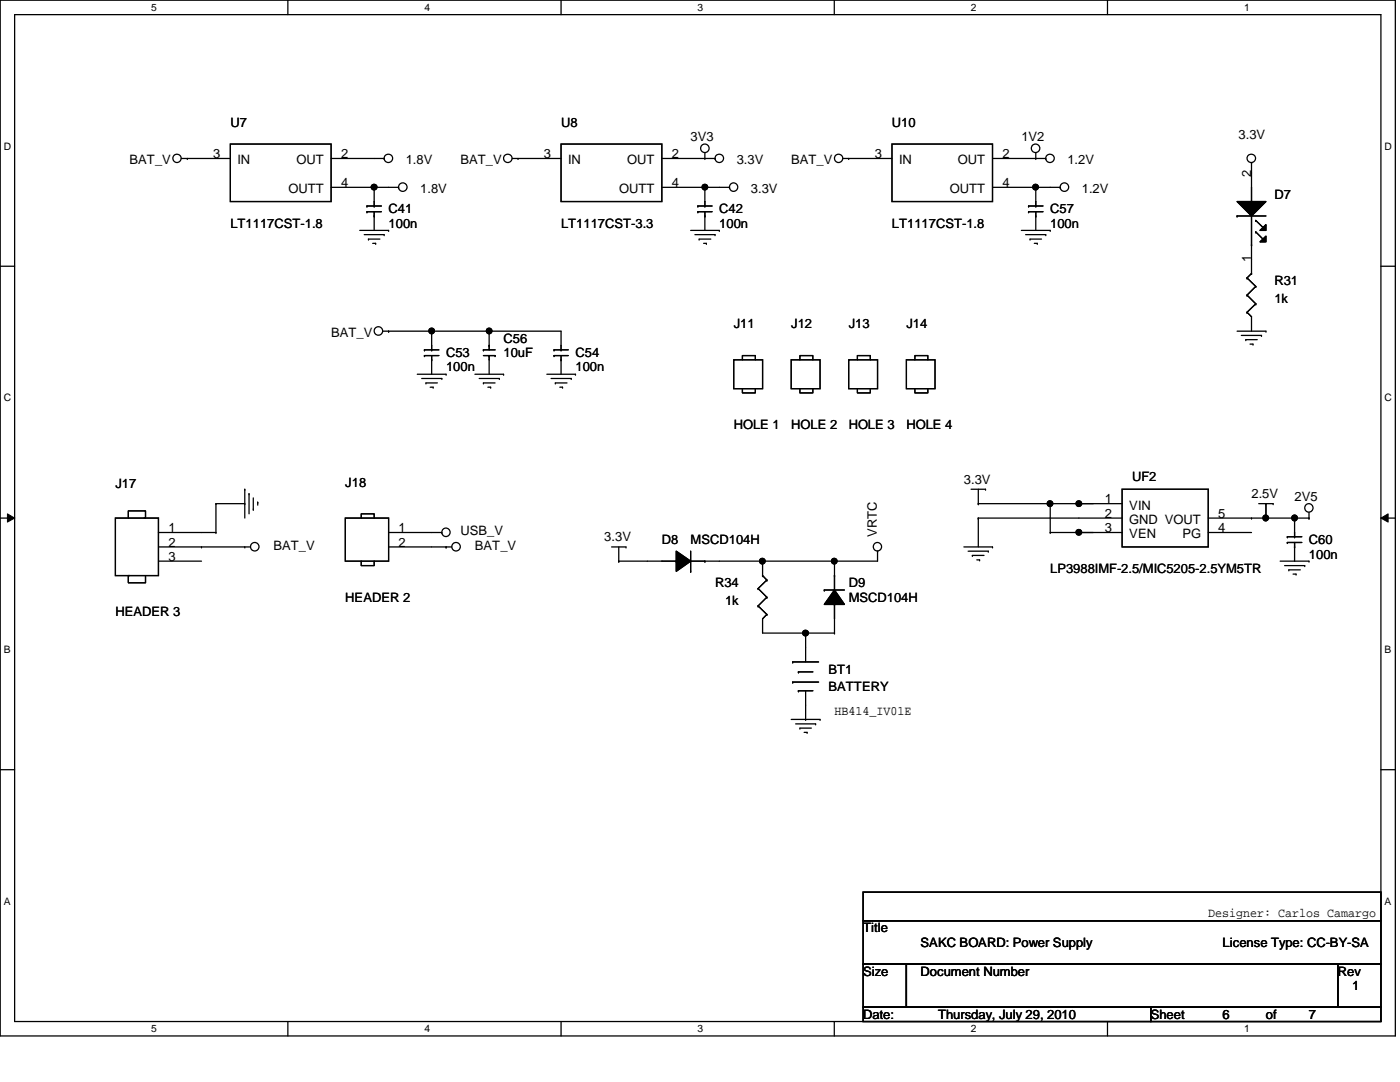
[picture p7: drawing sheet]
<svg xmlns="http://www.w3.org/2000/svg" width="279mm" height="216mm" viewBox="0 0 279 216" stroke-linecap="round" stroke-linejoin="round" font-family="sans-serif">
<path d="M0 0h278.5v206.7h-278.5zM2.9 2.9h272.7v200.9h-272.7z" fill="none" stroke="#000" stroke-width=".25"/>
<g fill="#fff">
<path d="M30.2 .3h1.1v2.3h-1.1z"/>
<path d="M30.2 204.1h1.1v2.3h-1.1z"/>
</g>
<path d="M57.4 0v2.9M57.4 203.8v2.9" fill="none" stroke="#000" stroke-width=".25"/>
<g fill="#fff">
<path d="M84.7 .3h1.1v2.3h-1.1z"/>
<path d="M84.7 204.1h1.1v2.3h-1.1z"/>
</g>
<path d="M112 0v2.9M112 203.8v2.9" fill="none" stroke="#000" stroke-width=".25"/>
<g fill="#fff">
<path d="M139.2 .3h1.1v2.3h-1.1z"/>
<path d="M139.2 204.1h1.1v2.3h-1.1z"/>
</g>
<path d="M166.5 0v2.9M166.5 203.8v2.9" fill="none" stroke="#000" stroke-width=".25"/>
<g fill="#fff">
<path d="M193.8 .3h1.1v2.3h-1.1z"/>
<path d="M193.8 204.1h1.1v2.3h-1.1z"/>
</g>
<path d="M221 0v2.9M221 203.8v2.9" fill="none" stroke="#000" stroke-width=".25"/>
<g fill="#fff">
<path d="M248.3 .3h1.1v2.3h-1.1z"/>
<path d="M248.3 204.1h1.1v2.3h-1.1z"/>
<path d="M.8 28h1.4v2.3h-1.4z"/>
<path d="M276.3 28h1.4v2.3h-1.4z"/>
<path d="M.8 78.2h1.4v2.3h-1.4z"/>
<path d="M276.3 78.2h1.4v2.3h-1.4z"/>
</g>
<path d="M0 53.1h2.9M275.6 53.1h2.9" fill="none" stroke="#000" stroke-width=".25"/>
<g fill="#fff">
<path d="M.8 128.5h1.3v2.2h-1.3z"/>
<path d="M276.3 128.5h1.3v2.2h-1.3z"/>
</g>
<path d="M0 103.4h2.9M275.6 103.4h2.9" fill="none" stroke="#000" stroke-width=".25"/>
<path d="M1.5 102.5l1.4 .9-1.4 .8zM275.6 103.4l1.4-.9v1.7z" fill="#000"/>
<path d="M1.5 102.5l1.4 .9-1.4 .8zM275.6 103.4l1.4-.9v1.7z" fill="none" stroke="#000" stroke-width=".2"/>
<g fill="#fff">
<path d="M.8 178.7h1.3v2.2h-1.3z"/>
<path d="M276.3 178.7h1.3v2.2h-1.3z"/>
</g>
<g fill="none" stroke="#000" stroke-width=".25">
<path d="M36.2 31.6h9.8M37.4 31.6h.1M46 28.7h20.1v11.5h-20.1zM66.1 37.4h13.4M66.1 31.6h10.6M74.7 37.4h.1M74.7 37.4v3.7M76.7 31.6h.1M79.5 37.4h.1M102.2 31.6h9.8M103.4 31.6h.1M112 28.7h20.1v11.5h-20.1z"/>
<path d="M132.1 37.4h13.5M132.1 31.6h10.6M140.7 37.4h.1M140.7 31.6h.1M140.7 30.5v1.1M140.7 37.4v3.7M142.7 31.6h.1M145.6 37.4h.1M168.2 31.6h9.8M169.4 31.6h.1M178 28.7h20.1v11.5h-20.1zM198.1 37.4h13.5"/>
<path d="M198.1 31.6h10.6M206.7 37.4h.1M206.7 31.6h.1M206.7 30.5v1.1M206.7 37.4v3.7M208.7 31.6h.1M211.6 37.4h.1M249.8 32.5h.1M249.8 32.5v7.7M71.8 46h5.8M72.7 46.8h4M73.2 41.1h.1"/>
<path d="M73.2 42.2h.1M73.2 41.1h2.9M73.2 42.2h2.9M73.5 47.7h.1M73.5 47.7h2.3M74.4 48.6h.6M74.7 43.1h.1M74.7 41.1h.1M74.7 42.2v3.8M75 48.6h.1M76.7 46.8h.1M77.6 46h.1"/>
<path d="M137.8 46h5.8M138.7 46.8h4M139.3 41.1h.1M139.3 42.2h.1M139.3 41.1h2.8M139.3 42.2h2.8M139.5 47.7h.1M139.5 47.7h2.4M140.4 48.6h.6M140.7 43.1h.1M140.7 41.1h.1M140.7 42.2v3.8"/>
<path d="M141 48.6h.1M142.7 46.8h.1M143.6 46h.1M203.8 46h5.8M204.7 46.8h4M205.3 41.1h.1M205.3 42.2h.1M205.3 41.1h2.9M205.3 42.2h2.9M205.6 47.7h.1M205.6 47.7h2.3M206.4 48.6h.6"/>
<path d="M206.7 43.1h.1M206.7 41.1h.1M206.7 42.2v3.8M207 48.6h.1M208.7 46.8h.1M209.6 46h.1M246.9 40.2h5.7l-2.8 2.9zM246.9 43.1h.1M246.9 43.1h5.7M248.9 58.9h.1M248.9 55.5h.1M248.9 58.9l1.7 1.7"/>
<path d="M248.9 55.5l1.7 1.6M249.8 54.6h.1M249.8 40.2h.1M249.8 48.9h.1M249.8 43.1v11.5M249.8 54.6l-.9 .9M250.6 57.1h.1M250.6 44h.1M250.6 46.3h.1M250.6 57.1l-1.7 1.8M250.6 44l1.5 1.4M250.6 46.3l1.5 1.4"/>
<path d="M251.5 46l1.1-1.2v1.2zM251.5 48.3l1.1-1.2v1.2zM76.4 66.1h35.6v3.7M77.6 66.1h.1M83.3 74.7h5.7M84.2 75.5h4M84.7 69.8h.1M84.7 71h.1M84.7 71h2.9M84.7 69.8h2.9M85 76.4h.1M85 76.4h2.3"/>
<path d="M85.9 77.3h.5M86.1 66.1h.1M86.1 71.8h.1M86.1 69.8h.1M86.1 66.1v3.7M86.1 71v3.7M86.4 77.3h.1M88.2 75.5h.1M89 74.7h.1M94.8 74.7h5.7M95.6 75.5h4.1M96.5 76.4h.1"/>
<path d="M96.5 69.8h.1M96.5 76.4h2.3M96.5 71h2.3M96.5 69.8h2.3M97.4 77.3h.5M97.6 66.1h.1M97.6 71h.1M97.6 68.9h.1M97.6 66.1v3.7M97.6 71v3.7M97.9 77.3h.1M98.8 71h.1"/>
<path d="M99.7 75.5h.1M100.5 74.7h.1M109.1 74.7h5.8M110 75.5h4M110.6 69.8h.1M110.6 71h.1M110.6 71h2.8M110.6 69.8h2.8M110.8 76.4h.1M110.8 76.4h2.4M111.7 77.3h.6M112 71.8h.1"/>
<path d="M112 69.8h.1M112 71v3.7M112.3 77.3h.1M114 75.5h.1M114.9 74.7h.1M146.4 71.8h5.8v5.8h-5.8zM148.2 71.8v-.8h2.5v.8M148.2 77.6v.8h2.5v-.8M157.9 71.8h5.8v5.8h-5.8zM159.6 71.8v-.8h2.6v.8M159.6 77.6v.8h2.6v-.8M169.4 71.8h5.7v5.8h-5.7z"/>
<path d="M171.1 71.8v-.8h2.6v.8M171.1 77.6v.8h2.6v-.8M180.9 71.8h5.7v5.8h-5.7zM182.6 71.8v-.8h2.6v.8M182.6 77.6v.8h2.6v-.8M246.9 66.1h5.7M247.7 66.9h4.1M248.6 67.8h.1M248.6 67.8h2.3M248.9 62.3h.1M248.9 62.3l.9 .9v2.9M249.5 68.7h.6"/>
<path d="M250.1 68.7h.1M250.6 60.6h.1M250.6 60.6l-1.7 1.7M251.8 66.9h.1M252.6 66.1h.1M48.9 97.6h.1M48.9 97.6v5.8M49.7 98.5h.1M49.7 98.5v4M50.5 99.4v2.2M193.8 97.6h2.9M195.2 97.6v2.9"/>
<path d="M196.7 97.6h.1M223.9 97.6h17.2v11.5h-17.2zM23 103.4h8.6v11.5h-8.6zM25.6 103.4v-1.5h3.4v1.5h-.3M25.9 114.9h-.3v1.4h3.4v-1.4M31.6 106.3h11.5M31.6 112h8.6M31.6 109.1h18.4M40.2 109.1h.1M43.1 106.3h.1M43.1 100.5h.1M43.1 100.5h5.8"/>
<path d="M43.1 100.5v5.8M48.9 100.5h.1M48.9 109.1h.1M50.5 101.6h.1M51.4 100.2h.1M51.4 100.2v.6M68.9 103.4h8.7v8.6h-8.7zM72.1 103.4v-.9h2.6v.9M72.1 112v.9h2.6v-.9M77.6 106.3h10.6M77.6 109.1h12.6M88.2 106.3h.1"/>
<path d="M89 109.1h.1M122 109.1h2.9M123.5 112h.1M123.5 112h11.5M123.5 109.1v2.9M124.9 109.1h.1M135 110l2.8 2-2.8 2zM135 112h.1M137.8 114h.1M137.8 110v4M140.7 112h.1M151.3 117.4h.1"/>
<path d="M151.3 117.4l1.7 1.8M152.2 112h.1M152.2 114.9h.1M152.2 114.9l.8 .8M152.2 112v2.9M153 119.2h.1M153 115.7h.1M153 119.2l-1.7 1.7M153 115.7l-1.7 1.7M164.5 117.7h.1M164.5 117.7h4M166.5 117.7l2 2.9h-4z"/>
<path d="M166.5 112h.1M166.5 114.9h.1M166.5 112v5.7M175.1 110h.1M175.1 110v2h-37.3M192.4 109.1h5.7M193.2 110h4M194.1 110.8h.1M194.1 110.8h2.3M194.9 111.7h.6M195.2 103.4h.1M195.2 100.5h.1"/>
<path d="M195.2 100.5h28.7M195.2 103.4h28.7M195.2 103.4v5.7M195.5 111.7h.1M197.2 110h.1M198.1 109.1h.1M209.6 106.3h.1M209.6 100.5h.1M209.6 106.3h14.3M209.6 100.5v5.8M215.3 106.3h.1M215.3 100.5h.1"/>
<path d="M241.1 106.3h8.7M241.1 103.4h20.1M249.8 103.4h.1M251.2 100.5h2.9M252.6 100.5h.1M252.6 103.4h.1M252.6 100.5v2.9M254.1 100.5h.1M255.5 112h5.7M256.4 112.9h4M256.9 107.1h.1M256.9 108.2h.1"/>
<path d="M256.9 107.1h2.9M256.9 108.2h2.9M257.2 113.7h.1M257.2 113.7h2.3M258.1 114.6h.6M258.4 103.4h.1M258.4 109.1h.1M258.4 107.1h.1M258.4 103.4v3.7M258.4 108.2v3.8M258.7 114.6h.1M260.4 112.9h.1"/>
<path d="M261.2 103.4h.1M261.2 112h.1M261.2 102.2v1.2M151.3 120.9h.1M151.3 120.9l1.7 1.7M153 122.6h.1M153 122.6l-.8 .9v2.8h14.3M158.2 132.1h.1M158.2 136.1h.1M158.2 132.1h5.2M158.2 136.1h5.2M159.3 137.8h.1"/>
<path d="M159.3 134.1h.1M159.3 137.8h2.9M159.3 134.1h2.9M160.8 126.3h.1M160.8 126.3v5.8M160.8 137.8v5.8M166.5 126.3h.1M166.5 120.6h.1M166.5 120.6v5.7M0 153.6h2.9M157.9 143.6h5.8M158.8 144.4h4"/>
<path d="M159.6 145.3h.1M159.6 145.3h2.3M160.5 146.1h.6M160.8 143.6h.1M161.1 146.1h.1M162.8 144.4h.1M163.7 143.6h.1M275.6 153.6h2.9M172.3 178h103.3v5.7h-103.3zM172.3 183.7h103.3v8.7h-103.3zM172.3 192.4h8.6v8.6h-8.6zM180.9 192.4h86.1v8.6h-86.1z"/>
<path d="M267 192.4h8.6v8.6h-8.6zM172.3 201h57.4v2.8h-57.4zM229.7 201h45.9v2.8h-45.9z"/>
<circle cx="35.3" cy="31.6" r=".83"/>
<circle cx="74.7" cy="37.4" r=".56"/>
<circle cx="77.5" cy="31.6" r=".84"/>
<circle cx="80.4" cy="37.3" r=".85"/>
<circle cx="101.3" cy="31.6" r=".84"/>
<circle cx="140.7" cy="37.3" r=".56"/>
<circle cx="140.7" cy="29.6" r=".85"/>
<circle cx="143.6" cy="31.6" r=".84"/>
<circle cx="146.4" cy="37.3" r=".84"/>
<circle cx="167.4" cy="31.6" r=".83"/>
<circle cx="206.7" cy="37.3" r=".56"/>
<circle cx="206.7" cy="29.6" r=".85"/>
<circle cx="209.6" cy="31.6" r=".84"/>
<circle cx="212.4" cy="37.3" r=".85"/>
<circle cx="249.7" cy="31.6" r=".84"/>
<circle cx="75.5" cy="66" r=".85"/>
<circle cx="86.1" cy="66" r=".56"/>
<circle cx="97.6" cy="66" r=".56"/>
<circle cx="50.8" cy="109.1" r=".85"/>
<circle cx="89" cy="106.2" r=".84"/>
<circle cx="91" cy="109.1" r=".85"/>
<circle cx="152.1" cy="112" r=".56"/>
<circle cx="166.5" cy="112" r=".56"/>
<circle cx="175.1" cy="109.1" r=".84"/>
<circle cx="209.5" cy="100.5" r=".56"/>
<circle cx="215.3" cy="106.2" r=".56"/>
<circle cx="215.3" cy="100.5" r=".56"/>
<circle cx="252.6" cy="103.4" r=".56"/>
<circle cx="258.3" cy="103.4" r=".56"/>
<circle cx="261.2" cy="101.3" r=".84"/>
<circle cx="160.8" cy="126.3" r=".56"/>
</g>
<g fill="#000">
<path d="M246.9 40.2h5.7l-2.8 2.9zM251.5 46l1.1-1.2v1.2zM251.5 48.3l1.1-1.2v1.2z"/>
<path d="M135 110l2.8 2-2.8 2z" fill-rule="evenodd"/>
<path d="M135 110l2.8 2-2.8 2z" fill-rule="evenodd"/>
<path d="M166.5 117.7l2 2.9h-4z" fill-rule="evenodd"/>
<path d="M166.5 117.7l2 2.9h-4z" fill-rule="evenodd"/>
<circle cx="74.7" cy="37.4" r=".56"/>
<circle cx="140.7" cy="37.3" r=".56"/>
<circle cx="206.7" cy="37.3" r=".56"/>
<circle cx="86.1" cy="66" r=".56"/>
<circle cx="97.6" cy="66" r=".56"/>
<circle cx="152.1" cy="112" r=".56"/>
<circle cx="166.5" cy="112" r=".56"/>
<circle cx="209.5" cy="100.5" r=".56"/>
<circle cx="215.3" cy="106.2" r=".56"/>
<circle cx="215.3" cy="100.5" r=".56"/>
<circle cx="252.6" cy="103.4" r=".56"/>
<circle cx="258.3" cy="103.4" r=".56"/>
<circle cx="160.8" cy="126.3" r=".56"/>
</g>
<g font-size="2.6">
<text x="46" y="25.4">U7</text>
<text x="112" y="25.4">U8</text>
<text x="137.8" y="28.2">3V3</text>
<text x="178" y="25.4">U10</text>
<text x="203.8" y="28.2">1V2</text>
<text x="247.2" y="27.6">3.3V</text>
<text x="25.9" y="32.8">BAT_V</text>
<text x="42.5" y="31.6">3</text>
<text x="47.4" y="32.8">IN</text>
<text x="59.2" y="32.8">OUT</text>
<text x="68.1" y="31.6">2</text>
<text x="81" y="32.8">1.8V</text>
<text x="91.9" y="32.8">BAT_V</text>
<text x="108.5" y="31.6">3</text>
<text x="113.4" y="32.8">IN</text>
<text x="125.2" y="32.8">OUT</text>
<text x="134.1" y="31.6">2</text>
<text x="147" y="32.8">3.3V</text>
<text x="157.9" y="32.8">BAT_V</text>
<text x="174.6" y="31.6">3</text>
<text x="179.5" y="32.8">IN</text>
<text x="191.2" y="32.8">OUT</text>
<text x="200.1" y="31.6">2</text>
<text x="213" y="32.8">1.2V</text>
<text x="249.7" y="35.4" transform="rotate(-90 249.7 35.4)">2</text>
<text x="57.6" y="38.6">OUTT</text>
<text x="68.1" y="37.3">4</text>
<text x="83.9" y="38.5">1.8V</text>
<text x="123.6" y="38.6">OUTT</text>
<text x="134.1" y="37.3">4</text>
<text x="149.9" y="38.5">3.3V</text>
<text x="189.6" y="38.6">OUTT</text>
<text x="200.1" y="37.3">4</text>
<text x="215.9" y="38.5">1.2V</text>
<text x="254.3" y="39.7">D7</text>
<text x="46" y="45.4">LT1117CST-1.8</text>
<text x="77.6" y="42.5">C41</text>
<text x="77.6" y="45.4">100n</text>
<text x="112" y="45.4">LT1117CST-3.3</text>
<text x="143.6" y="42.5">C42</text>
<text x="143.6" y="45.4">100n</text>
<text x="178" y="45.4">LT1117CST-1.8</text>
<text x="209.6" y="42.5">C57</text>
<text x="209.6" y="45.4">100n</text>
<text x="249.7" y="52.3" transform="rotate(-90 249.7 52.3)">1</text>
<text x="254.3" y="56.9">R31</text>
<text x="146.4" y="65.5">J11</text>
<text x="157.9" y="65.5">J12</text>
<text x="169.4" y="65.5">J13</text>
<text x="180.9" y="65.5">J14</text>
<text x="254.3" y="60.4">1k</text>
<text x="66.1" y="67.2">BAT_V</text>
<text x="89" y="71.2">C53</text>
<text x="100.5" y="68.4">C56</text>
<text x="100.5" y="71.2">10uF</text>
<text x="114.9" y="71.2">C54</text>
<text x="89" y="74.1">100n</text>
<text x="114.9" y="74.1">100n</text>
<text x="146.4" y="85.6">HOLE 1</text>
<text x="157.9" y="85.6">HOLE 2</text>
<text x="169.4" y="85.6">HOLE 3</text>
<text x="180.9" y="85.6">HOLE 4</text>
<text x="225.9" y="95.9">UF2</text>
<text x="23" y="97.4">J17</text>
<text x="68.9" y="97.1">J18</text>
<text x="192.4" y="96.5">3.3V</text>
<text x="220.5" y="100.5">1</text>
<text x="225.4" y="101.7">VIN</text>
<text x="249.8" y="99.4">2.5V</text>
<text x="258.4" y="99.9">2V5</text>
<text x="33.6" y="106.2">1</text>
<text x="79.5" y="106.2">1</text>
<text x="91.9" y="106.8">USB_V</text>
<text x="120.6" y="108">3.3V</text>
<text x="175" y="107.1" transform="rotate(-90 175 107.1)">VRTC</text>
<text x="220.5" y="103.3">2</text>
<text x="220.5" y="106.2">3</text>
<text x="225.4" y="104.6">GND VOUT</text>
<text x="225.4" y="107.4">VEN</text>
<text x="236" y="107.4">PG</text>
<text x="243.1" y="103.3">5</text>
<text x="243.1" y="106.2">4</text>
<text x="33.6" y="109.1">2</text>
<text x="33.6" y="111.9">3</text>
<text x="54.6" y="109.7">BAT_V</text>
<text x="79.5" y="109.1">2</text>
<text x="94.8" y="109.7">BAT_V</text>
<text x="132.1" y="108.6">D8</text>
<text x="137.8" y="108.6">MSCD104H</text>
<text x="261.2" y="108.6">C60</text>
<text x="261.2" y="111.5">100n</text>
<text x="142.7" y="117.2">R34</text>
<text x="169.4" y="117.2">D9</text>
<text x="209.6" y="114.3">LP3988IMF-2.5/MIC5205-2.5YM5TR</text>
<text x="23" y="122.9">HEADER 3</text>
<text x="68.9" y="120.1">HEADER 2</text>
<text x="144.7" y="120.6">1k</text>
<text x="169.4" y="120.1">MSCD104H</text>
<text x="165.4" y="134.4">BT1</text>
<text x="165.4" y="137.8">BATTERY</text>
<text x="166.5" y="142.7">HB414_IV01E</text>
<text x="241.1" y="183">Designer: Carlos Camargo</text>
<text x="172.3" y="186.1">Title</text>
<text x="183.7" y="188.9">SAKC BOARD: Power Supply</text>
<text x="244" y="188.9">License Type: CC-BY-SA</text>
<text x="172.3" y="194.7">Size</text>
<text x="183.7" y="194.7">Document Number</text>
<text x="267" y="194.7">Rev</text>
<text x="269.8" y="197.6">1</text>
<text x="172.3" y="203.3">Date:</text>
<text x="187.2" y="203.3">Thursday, July 29, 2010</text>
<text x="229.7" y="203.3">Sheet</text>
<text x="244" y="203.3">6</text>
<text x="252.6" y="203.3">of</text>
<text x="261.2" y="203.3">7</text>
</g>
<g font-size="2">
<text x="30.2" y="2.2">5</text>
<text x="84.7" y="2.2">4</text>
<text x="139.2" y="2.2">3</text>
<text x="193.8" y="2.2">2</text>
<text x="248.3" y="2.2">1</text>
<text x=".8" y="29.8">D</text>
<text x="276.3" y="29.8">D</text>
<text x=".8" y="80.1">C</text>
<text x="276.3" y="80.1">C</text>
<text x=".8" y="130.3">B</text>
<text x="276.3" y="130.3">B</text>
<text x=".8" y="180.5">A</text>
<text x="276.3" y="180.5">A</text>
<text x="30.2" y="206">5</text>
<text x="84.7" y="206">4</text>
<text x="139.2" y="206">3</text>
<text x="193.8" y="206">2</text>
<text x="248.3" y="206">1</text>
</g>
</svg>
